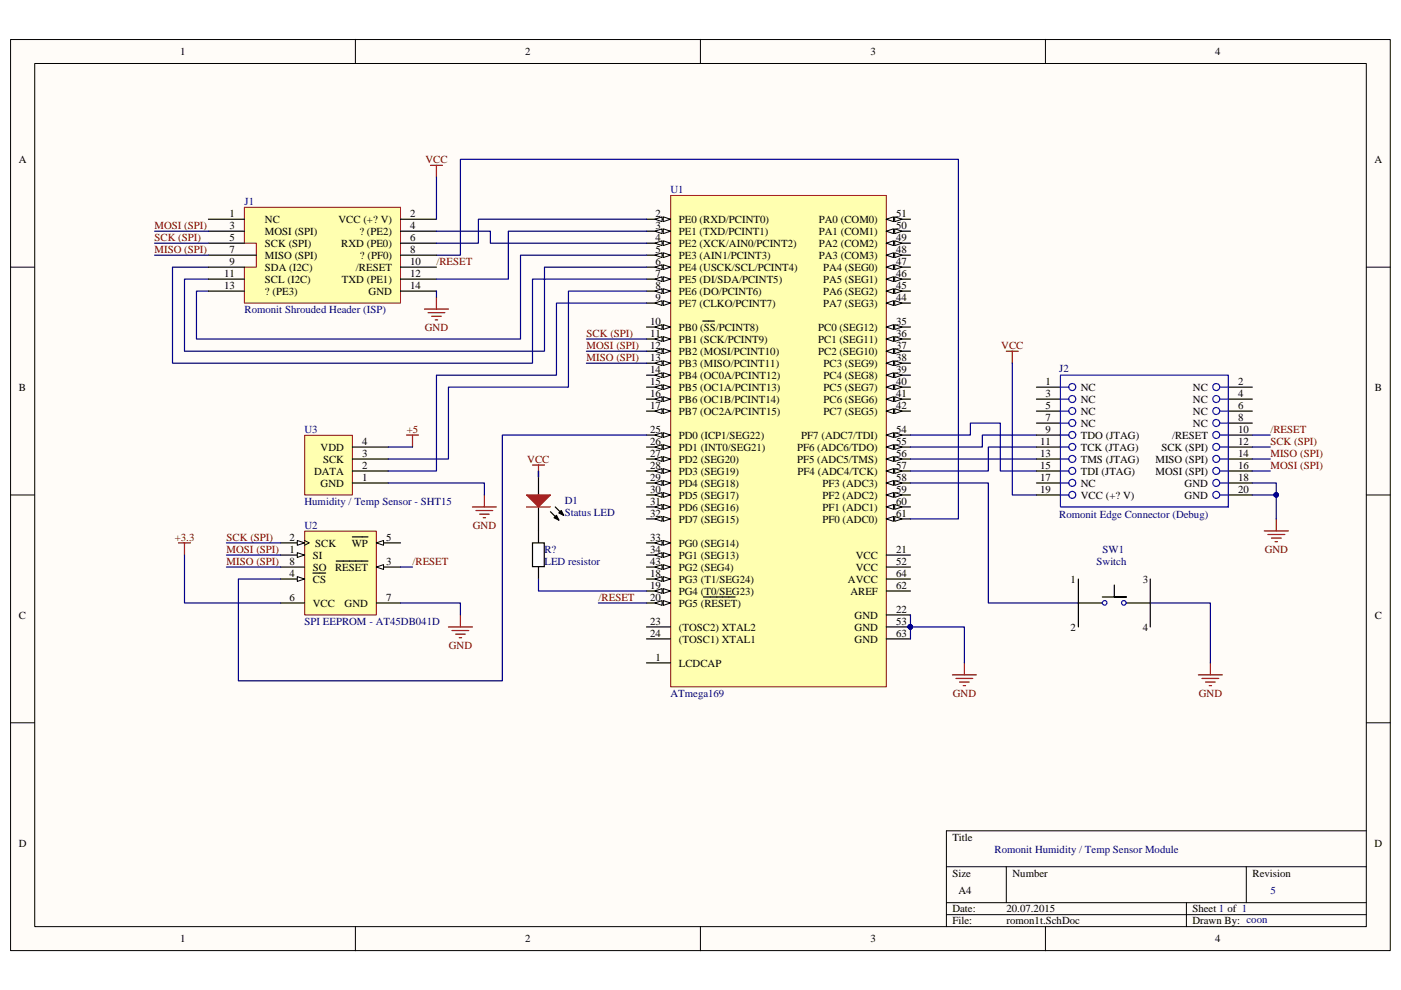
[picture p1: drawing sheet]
<svg xmlns="http://www.w3.org/2000/svg" width="297mm" height="210mm" viewBox="0 0 297 210" stroke-linecap="round" stroke-linejoin="round" font-family="sans-serif">
<path d="M2.3 8.4h292.5v193.1h-292.5z" fill="#fffcf8"/>
<path d="M2.2 8.4h292.6v193.1h-292.6z" fill="none" stroke="#000" stroke-width=".21"/>
<path d="M7.4 13.5h282.3v183h-282.3z" fill="#fffcf8"/>
<g fill="none" stroke="#000" stroke-width=".21">
<path d="M7.4 13.5h282.3v183h-282.3zM75.3 8.3v5.1M148.5 8.3v5.1M221.7 8.3v5.1M2.2 56.6h5.1M289.7 56.6h5.1M2.2 104.9h5.1M289.7 104.9h5.1M2.2 153.2h5.1M289.7 153.2h5.1M289.7 176.1h-89v20.4M75.3 196.5v5.1"/>
<path d="M148.5 196.5v5.1M200.7 183.8h89M200.7 191.4h89M200.7 193.9h89M213.4 183.8v7.6M221.7 196.5v5.1M251.5 191.4v5.1M264.2 183.8v7.6"/>
</g>
<path d="M142.2 41.5h45.7v104.1h-45.7z" fill="#ffffb0"/>
<path d="M142.2 41.4h45.7v104.2h-45.7z" fill="none" stroke="#800000" stroke-width=".21"/>
<path d="M137.1 46.5h5.1M137.1 140.5h5.1" fill="none" stroke="#000" stroke-width=".25"/>
<path d="M140.6 46l1.6 .5-1.6 .5z" fill="#fffcf8"/>
<path d="M140.6 46l1.6 .5-1.6 .5z" fill="none" stroke="#000" stroke-width=".21"/>
<path d="M138.8 46.5l1.6-.5v1z" fill="#fffcf8"/>
<path d="M138.8 46.5l1.6-.5v1z" fill="none" stroke="#000" stroke-width=".21"/>
<path d="M137.1 49h5.1" fill="none" stroke="#000" stroke-width=".25"/>
<path d="M140.6 48.5l1.6 .5-1.6 .5z" fill="#fffcf8"/>
<path d="M140.6 48.5l1.6 .5-1.6 .5z" fill="none" stroke="#000" stroke-width=".21"/>
<path d="M138.8 49l1.6-.5v1z" fill="#fffcf8"/>
<path d="M138.8 49l1.6-.5v1z" fill="none" stroke="#000" stroke-width=".21"/>
<path d="M137.1 51.6h5.1" fill="none" stroke="#000" stroke-width=".25"/>
<path d="M140.6 51.1l1.6 .5-1.6 .5z" fill="#fffcf8"/>
<path d="M140.6 51.1l1.6 .5-1.6 .5z" fill="none" stroke="#000" stroke-width=".21"/>
<path d="M138.8 51.6l1.6-.5v1z" fill="#fffcf8"/>
<path d="M138.8 51.6l1.6-.5v1z" fill="none" stroke="#000" stroke-width=".21"/>
<path d="M137.1 54.1h5.1" fill="none" stroke="#000" stroke-width=".25"/>
<path d="M140.6 53.6l1.6 .5-1.6 .5z" fill="#fffcf8"/>
<path d="M140.6 53.6l1.6 .5-1.6 .5z" fill="none" stroke="#000" stroke-width=".21"/>
<path d="M138.8 54.1l1.6-.5v1z" fill="#fffcf8"/>
<path d="M138.8 54.1l1.6-.5v1z" fill="none" stroke="#000" stroke-width=".21"/>
<path d="M137.1 56.6h5.1" fill="none" stroke="#000" stroke-width=".25"/>
<path d="M140.6 56.1l1.6 .5-1.6 .5z" fill="#fffcf8"/>
<path d="M140.6 56.1l1.6 .5-1.6 .5z" fill="none" stroke="#000" stroke-width=".21"/>
<path d="M138.8 56.6l1.6-.5v1z" fill="#fffcf8"/>
<path d="M138.8 56.6l1.6-.5v1z" fill="none" stroke="#000" stroke-width=".21"/>
<path d="M137.1 59.2h5.1" fill="none" stroke="#000" stroke-width=".25"/>
<path d="M140.6 58.7l1.6 .5-1.6 .5z" fill="#fffcf8"/>
<path d="M140.6 58.7l1.6 .5-1.6 .5z" fill="none" stroke="#000" stroke-width=".21"/>
<path d="M138.8 59.2l1.6-.5v1z" fill="#fffcf8"/>
<path d="M138.8 59.2l1.6-.5v1z" fill="none" stroke="#000" stroke-width=".21"/>
<path d="M137.1 61.7h5.1" fill="none" stroke="#000" stroke-width=".25"/>
<path d="M140.6 61.2l1.6 .5-1.6 .5z" fill="#fffcf8"/>
<path d="M140.6 61.2l1.6 .5-1.6 .5z" fill="none" stroke="#000" stroke-width=".21"/>
<path d="M138.8 61.7l1.6-.5v1z" fill="#fffcf8"/>
<path d="M138.8 61.7l1.6-.5v1z" fill="none" stroke="#000" stroke-width=".21"/>
<path d="M137.1 64.3h5.1" fill="none" stroke="#000" stroke-width=".25"/>
<path d="M140.6 63.8l1.6 .5-1.6 .5z" fill="#fffcf8"/>
<path d="M140.6 63.8l1.6 .5-1.6 .5z" fill="none" stroke="#000" stroke-width=".21"/>
<path d="M138.8 64.3l1.6-.5v1z" fill="#fffcf8"/>
<path d="M138.8 64.3l1.6-.5v1z" fill="none" stroke="#000" stroke-width=".21"/>
<path d="M137.1 69.3h5.1" fill="none" stroke="#000" stroke-width=".25"/>
<path d="M140.6 68.8l1.6 .5-1.6 .5z" fill="#fffcf8"/>
<path d="M140.6 68.8l1.6 .5-1.6 .5z" fill="none" stroke="#000" stroke-width=".21"/>
<path d="M138.8 69.3l1.6-.5v1z" fill="#fffcf8"/>
<path d="M138.8 69.3l1.6-.5v1z" fill="none" stroke="#000" stroke-width=".21"/>
<path d="M137.1 71.9h5.1M149 68.1h2.5" fill="none" stroke="#000" stroke-width=".25"/>
<path d="M140.6 71.4l1.6 .5-1.6 .5z" fill="#fffcf8"/>
<path d="M140.6 71.4l1.6 .5-1.6 .5z" fill="none" stroke="#000" stroke-width=".21"/>
<path d="M138.8 71.9l1.6-.5v1z" fill="#fffcf8"/>
<path d="M138.8 71.9l1.6-.5v1z" fill="none" stroke="#000" stroke-width=".21"/>
<path d="M137.1 74.5h5.1" fill="none" stroke="#000" stroke-width=".25"/>
<path d="M140.6 73.9l1.6 .6-1.6 .5z" fill="#fffcf8"/>
<path d="M140.6 73.9l1.6 .6-1.6 .5z" fill="none" stroke="#000" stroke-width=".21"/>
<path d="M138.8 74.5l1.6-.6v1.1z" fill="#fffcf8"/>
<path d="M138.8 74.5l1.6-.6v1.1z" fill="none" stroke="#000" stroke-width=".21"/>
<path d="M137.1 77h5.1" fill="none" stroke="#000" stroke-width=".25"/>
<path d="M140.6 76.5l1.6 .5-1.6 .5z" fill="#fffcf8"/>
<path d="M140.6 76.5l1.6 .5-1.6 .5z" fill="none" stroke="#000" stroke-width=".21"/>
<path d="M138.8 77l1.6-.5v1z" fill="#fffcf8"/>
<path d="M138.8 77l1.6-.5v1z" fill="none" stroke="#000" stroke-width=".21"/>
<path d="M137.1 79.5h5.1" fill="none" stroke="#000" stroke-width=".25"/>
<path d="M140.6 79l1.6 .5-1.6 .6z" fill="#fffcf8"/>
<path d="M140.6 79l1.6 .5-1.6 .6z" fill="none" stroke="#000" stroke-width=".21"/>
<path d="M138.8 79.5l1.6-.5v1.1z" fill="#fffcf8"/>
<path d="M138.8 79.5l1.6-.5v1.1z" fill="none" stroke="#000" stroke-width=".21"/>
<path d="M137.1 82.1h5.1" fill="none" stroke="#000" stroke-width=".25"/>
<path d="M140.6 81.6l1.6 .5-1.6 .5z" fill="#fffcf8"/>
<path d="M140.6 81.6l1.6 .5-1.6 .5z" fill="none" stroke="#000" stroke-width=".21"/>
<path d="M138.8 82.1l1.6-.5v1z" fill="#fffcf8"/>
<path d="M138.8 82.1l1.6-.5v1z" fill="none" stroke="#000" stroke-width=".21"/>
<path d="M137.1 84.6h5.1" fill="none" stroke="#000" stroke-width=".25"/>
<path d="M140.6 84.1l1.6 .5-1.6 .5z" fill="#fffcf8"/>
<path d="M140.6 84.1l1.6 .5-1.6 .5z" fill="none" stroke="#000" stroke-width=".21"/>
<path d="M138.8 84.6l1.6-.5v1z" fill="#fffcf8"/>
<path d="M138.8 84.6l1.6-.5v1z" fill="none" stroke="#000" stroke-width=".21"/>
<path d="M137.1 87.2h5.1" fill="none" stroke="#000" stroke-width=".25"/>
<path d="M140.6 86.7l1.6 .5-1.6 .5z" fill="#fffcf8"/>
<path d="M140.6 86.7l1.6 .5-1.6 .5z" fill="none" stroke="#000" stroke-width=".21"/>
<path d="M138.8 87.2l1.6-.5v1z" fill="#fffcf8"/>
<path d="M138.8 87.2l1.6-.5v1z" fill="none" stroke="#000" stroke-width=".21"/>
<path d="M137.1 122.8h5.1" fill="none" stroke="#000" stroke-width=".25"/>
<path d="M140.6 122.3l1.6 .5-1.6 .5z" fill="#fffcf8"/>
<path d="M140.6 122.3l1.6 .5-1.6 .5z" fill="none" stroke="#000" stroke-width=".21"/>
<path d="M138.8 122.8l1.6-.5v1z" fill="#fffcf8"/>
<path d="M138.8 122.8l1.6-.5v1z" fill="none" stroke="#000" stroke-width=".21"/>
<path d="M137.1 125.3h5.1" fill="none" stroke="#000" stroke-width=".25"/>
<path d="M140.6 124.8l1.6 .5-1.6 .5z" fill="#fffcf8"/>
<path d="M140.6 124.8l1.6 .5-1.6 .5z" fill="none" stroke="#000" stroke-width=".21"/>
<path d="M138.8 125.3l1.6-.5v1z" fill="#fffcf8"/>
<path d="M138.8 125.3l1.6-.5v1z" fill="none" stroke="#000" stroke-width=".21"/>
<path d="M137.1 127.8h5.1" fill="none" stroke="#000" stroke-width=".25"/>
<path d="M140.6 127.3l1.6 .5-1.6 .6z" fill="#fffcf8"/>
<path d="M140.6 127.3l1.6 .5-1.6 .6z" fill="none" stroke="#000" stroke-width=".21"/>
<path d="M138.8 127.8l1.6-.5v1.1z" fill="#fffcf8"/>
<path d="M138.8 127.8l1.6-.5v1.1z" fill="none" stroke="#000" stroke-width=".21"/>
<path d="M137.1 92.2h5.1M187.9 117.7h5.1M137.1 132.9h5.1M137.1 135.5h5.1M149.1 126.6h6.8M187.9 130.4h5.1" fill="none" stroke="#000" stroke-width=".25"/>
<path d="M140.6 91.7l1.6 .5-1.6 .6z" fill="#fffcf8"/>
<path d="M140.6 91.7l1.6 .5-1.6 .6z" fill="none" stroke="#000" stroke-width=".21"/>
<path d="M138.8 92.2l1.6-.5v1.1z" fill="#fffcf8"/>
<path d="M138.8 92.2l1.6-.5v1.1z" fill="none" stroke="#000" stroke-width=".21"/>
<path d="M137.1 94.8h5.1" fill="none" stroke="#000" stroke-width=".25"/>
<path d="M140.6 94.3l1.6 .5-1.6 .5z" fill="#fffcf8"/>
<path d="M140.6 94.3l1.6 .5-1.6 .5z" fill="none" stroke="#000" stroke-width=".21"/>
<path d="M138.8 94.8l1.6-.5v1z" fill="#fffcf8"/>
<path d="M138.8 94.8l1.6-.5v1z" fill="none" stroke="#000" stroke-width=".21"/>
<path d="M137.1 97.3h5.1" fill="none" stroke="#000" stroke-width=".25"/>
<path d="M140.6 96.8l1.6 .5-1.6 .5z" fill="#fffcf8"/>
<path d="M140.6 96.8l1.6 .5-1.6 .5z" fill="none" stroke="#000" stroke-width=".21"/>
<path d="M138.8 97.3l1.6-.5v1z" fill="#fffcf8"/>
<path d="M138.8 97.3l1.6-.5v1z" fill="none" stroke="#000" stroke-width=".21"/>
<path d="M137.1 99.9h5.1" fill="none" stroke="#000" stroke-width=".25"/>
<path d="M140.6 99.4l1.6 .5-1.6 .5z" fill="#fffcf8"/>
<path d="M140.6 99.4l1.6 .5-1.6 .5z" fill="none" stroke="#000" stroke-width=".21"/>
<path d="M138.8 99.9l1.6-.5v1z" fill="#fffcf8"/>
<path d="M138.8 99.9l1.6-.5v1z" fill="none" stroke="#000" stroke-width=".21"/>
<path d="M137.1 102.4h5.1" fill="none" stroke="#000" stroke-width=".25"/>
<path d="M140.6 101.9l1.6 .5-1.6 .5z" fill="#fffcf8"/>
<path d="M140.6 101.9l1.6 .5-1.6 .5z" fill="none" stroke="#000" stroke-width=".21"/>
<path d="M138.8 102.4l1.6-.5v1z" fill="#fffcf8"/>
<path d="M138.8 102.4l1.6-.5v1z" fill="none" stroke="#000" stroke-width=".21"/>
<path d="M137.1 104.9h5.1" fill="none" stroke="#000" stroke-width=".25"/>
<path d="M140.6 104.4l1.6 .5-1.6 .6z" fill="#fffcf8"/>
<path d="M140.6 104.4l1.6 .5-1.6 .6z" fill="none" stroke="#000" stroke-width=".21"/>
<path d="M138.8 104.9l1.6-.5v1.1z" fill="#fffcf8"/>
<path d="M138.8 104.9l1.6-.5v1.1z" fill="none" stroke="#000" stroke-width=".21"/>
<path d="M137.1 107.5h5.1" fill="none" stroke="#000" stroke-width=".25"/>
<path d="M140.6 107l1.6 .5-1.6 .5z" fill="#fffcf8"/>
<path d="M140.6 107l1.6 .5-1.6 .5z" fill="none" stroke="#000" stroke-width=".21"/>
<path d="M138.8 107.5l1.6-.5v1z" fill="#fffcf8"/>
<path d="M138.8 107.5l1.6-.5v1z" fill="none" stroke="#000" stroke-width=".21"/>
<path d="M137.1 110h5.1" fill="none" stroke="#000" stroke-width=".25"/>
<path d="M140.6 109.5l1.6 .5-1.6 .5z" fill="#fffcf8"/>
<path d="M140.6 109.5l1.6 .5-1.6 .5z" fill="none" stroke="#000" stroke-width=".21"/>
<path d="M138.8 110l1.6-.5v1z" fill="#fffcf8"/>
<path d="M138.8 110l1.6-.5v1z" fill="none" stroke="#000" stroke-width=".21"/>
<path d="M137.1 115.1h5.1" fill="none" stroke="#000" stroke-width=".25"/>
<path d="M140.6 114.6l1.6 .5-1.6 .5z" fill="#fffcf8"/>
<path d="M140.6 114.6l1.6 .5-1.6 .5z" fill="none" stroke="#000" stroke-width=".21"/>
<path d="M138.8 115.1l1.6-.5v1z" fill="#fffcf8"/>
<path d="M138.8 115.1l1.6-.5v1z" fill="none" stroke="#000" stroke-width=".21"/>
<path d="M137.1 117.7h5.1" fill="none" stroke="#000" stroke-width=".25"/>
<path d="M140.6 117.2l1.6 .5-1.6 .5z" fill="#fffcf8"/>
<path d="M140.6 117.2l1.6 .5-1.6 .5z" fill="none" stroke="#000" stroke-width=".21"/>
<path d="M138.8 117.7l1.6-.5v1z" fill="#fffcf8"/>
<path d="M138.8 117.7l1.6-.5v1z" fill="none" stroke="#000" stroke-width=".21"/>
<path d="M187.9 69.3h5.1" fill="none" stroke="#000" stroke-width=".25"/>
<path d="M187.9 69.3l1.5-.5v1z" fill="#fffcf8"/>
<path d="M187.9 69.3l1.5-.5v1z" fill="none" stroke="#000" stroke-width=".21"/>
<path d="M189.7 68.8l1.6 .5-1.6 .5z" fill="#fffcf8"/>
<path d="M189.7 68.8l1.6 .5-1.6 .5z" fill="none" stroke="#000" stroke-width=".21"/>
<path d="M187.9 71.9h5.1" fill="none" stroke="#000" stroke-width=".25"/>
<path d="M187.9 71.9l1.5-.5v1z" fill="#fffcf8"/>
<path d="M187.9 71.9l1.5-.5v1z" fill="none" stroke="#000" stroke-width=".21"/>
<path d="M189.7 71.4l1.6 .5-1.6 .5z" fill="#fffcf8"/>
<path d="M189.7 71.4l1.6 .5-1.6 .5z" fill="none" stroke="#000" stroke-width=".21"/>
<path d="M187.9 74.5h5.1" fill="none" stroke="#000" stroke-width=".25"/>
<path d="M187.9 74.5l1.5-.6v1.1z" fill="#fffcf8"/>
<path d="M187.9 74.5l1.5-.6v1.1z" fill="none" stroke="#000" stroke-width=".21"/>
<path d="M189.7 73.9l1.6 .6-1.6 .5z" fill="#fffcf8"/>
<path d="M189.7 73.9l1.6 .6-1.6 .5z" fill="none" stroke="#000" stroke-width=".21"/>
<path d="M187.9 77h5.1" fill="none" stroke="#000" stroke-width=".25"/>
<path d="M187.9 77l1.5-.5v1z" fill="#fffcf8"/>
<path d="M187.9 77l1.5-.5v1z" fill="none" stroke="#000" stroke-width=".21"/>
<path d="M189.7 76.5l1.6 .5-1.6 .5z" fill="#fffcf8"/>
<path d="M189.7 76.5l1.6 .5-1.6 .5z" fill="none" stroke="#000" stroke-width=".21"/>
<path d="M187.9 79.5h5.1" fill="none" stroke="#000" stroke-width=".25"/>
<path d="M187.9 79.5l1.5-.5v1.1z" fill="#fffcf8"/>
<path d="M187.9 79.5l1.5-.5v1.1z" fill="none" stroke="#000" stroke-width=".21"/>
<path d="M189.7 79l1.6 .5-1.6 .6z" fill="#fffcf8"/>
<path d="M189.7 79l1.6 .5-1.6 .6z" fill="none" stroke="#000" stroke-width=".21"/>
<path d="M187.9 82.1h5.1" fill="none" stroke="#000" stroke-width=".25"/>
<path d="M187.9 82.1l1.5-.5v1z" fill="#fffcf8"/>
<path d="M187.9 82.1l1.5-.5v1z" fill="none" stroke="#000" stroke-width=".21"/>
<path d="M189.7 81.6l1.6 .5-1.6 .5z" fill="#fffcf8"/>
<path d="M189.7 81.6l1.6 .5-1.6 .5z" fill="none" stroke="#000" stroke-width=".21"/>
<path d="M187.9 84.6h5.1" fill="none" stroke="#000" stroke-width=".25"/>
<path d="M187.9 84.6l1.5-.5v1z" fill="#fffcf8"/>
<path d="M187.9 84.6l1.5-.5v1z" fill="none" stroke="#000" stroke-width=".21"/>
<path d="M189.7 84.1l1.6 .5-1.6 .5z" fill="#fffcf8"/>
<path d="M189.7 84.1l1.6 .5-1.6 .5z" fill="none" stroke="#000" stroke-width=".21"/>
<path d="M187.9 87.2h5.1" fill="none" stroke="#000" stroke-width=".25"/>
<path d="M187.9 87.2l1.5-.5v1z" fill="#fffcf8"/>
<path d="M187.9 87.2l1.5-.5v1z" fill="none" stroke="#000" stroke-width=".21"/>
<path d="M189.7 86.7l1.6 .5-1.6 .5z" fill="#fffcf8"/>
<path d="M189.7 86.7l1.6 .5-1.6 .5z" fill="none" stroke="#000" stroke-width=".21"/>
<path d="M137.1 120.2h5.1" fill="none" stroke="#000" stroke-width=".25"/>
<path d="M140.6 119.7l1.6 .5-1.6 .5z" fill="#fffcf8"/>
<path d="M140.6 119.7l1.6 .5-1.6 .5z" fill="none" stroke="#000" stroke-width=".21"/>
<path d="M138.8 120.2l1.6-.5v1z" fill="#fffcf8"/>
<path d="M138.8 120.2l1.6-.5v1z" fill="none" stroke="#000" stroke-width=".21"/>
<path d="M187.9 64.3h5.1" fill="none" stroke="#000" stroke-width=".25"/>
<path d="M187.9 64.3l1.5-.5v1z" fill="#fffcf8"/>
<path d="M187.9 64.3l1.5-.5v1z" fill="none" stroke="#000" stroke-width=".21"/>
<path d="M189.7 63.8l1.6 .5-1.6 .5z" fill="#fffcf8"/>
<path d="M189.7 63.8l1.6 .5-1.6 .5z" fill="none" stroke="#000" stroke-width=".21"/>
<path d="M187.9 61.7h5.1" fill="none" stroke="#000" stroke-width=".25"/>
<path d="M187.9 61.7l1.5-.5v1z" fill="#fffcf8"/>
<path d="M187.9 61.7l1.5-.5v1z" fill="none" stroke="#000" stroke-width=".21"/>
<path d="M189.7 61.2l1.6 .5-1.6 .5z" fill="#fffcf8"/>
<path d="M189.7 61.2l1.6 .5-1.6 .5z" fill="none" stroke="#000" stroke-width=".21"/>
<path d="M187.9 59.2h5.1" fill="none" stroke="#000" stroke-width=".25"/>
<path d="M187.9 59.2l1.5-.5v1z" fill="#fffcf8"/>
<path d="M187.9 59.2l1.5-.5v1z" fill="none" stroke="#000" stroke-width=".21"/>
<path d="M189.7 58.7l1.6 .5-1.6 .5z" fill="#fffcf8"/>
<path d="M189.7 58.7l1.6 .5-1.6 .5z" fill="none" stroke="#000" stroke-width=".21"/>
<path d="M187.9 56.6h5.1" fill="none" stroke="#000" stroke-width=".25"/>
<path d="M187.9 56.6l1.5-.5v1z" fill="#fffcf8"/>
<path d="M187.9 56.6l1.5-.5v1z" fill="none" stroke="#000" stroke-width=".21"/>
<path d="M189.7 56.1l1.6 .5-1.6 .5z" fill="#fffcf8"/>
<path d="M189.7 56.1l1.6 .5-1.6 .5z" fill="none" stroke="#000" stroke-width=".21"/>
<path d="M187.9 54.1h5.1" fill="none" stroke="#000" stroke-width=".25"/>
<path d="M187.9 54.1l1.5-.5v1z" fill="#fffcf8"/>
<path d="M187.9 54.1l1.5-.5v1z" fill="none" stroke="#000" stroke-width=".21"/>
<path d="M189.7 53.6l1.6 .5-1.6 .5z" fill="#fffcf8"/>
<path d="M189.7 53.6l1.6 .5-1.6 .5z" fill="none" stroke="#000" stroke-width=".21"/>
<path d="M187.9 51.6h5.1" fill="none" stroke="#000" stroke-width=".25"/>
<path d="M187.9 51.6l1.5-.5v1z" fill="#fffcf8"/>
<path d="M187.9 51.6l1.5-.5v1z" fill="none" stroke="#000" stroke-width=".21"/>
<path d="M189.7 51.1l1.6 .5-1.6 .5z" fill="#fffcf8"/>
<path d="M189.7 51.1l1.6 .5-1.6 .5z" fill="none" stroke="#000" stroke-width=".21"/>
<path d="M187.9 49h5.1" fill="none" stroke="#000" stroke-width=".25"/>
<path d="M187.9 49l1.5-.5v1z" fill="#fffcf8"/>
<path d="M187.9 49l1.5-.5v1z" fill="none" stroke="#000" stroke-width=".21"/>
<path d="M189.7 48.5l1.6 .5-1.6 .5z" fill="#fffcf8"/>
<path d="M189.7 48.5l1.6 .5-1.6 .5z" fill="none" stroke="#000" stroke-width=".21"/>
<path d="M187.9 46.5h5.1" fill="none" stroke="#000" stroke-width=".25"/>
<path d="M187.9 46.5l1.5-.5v1z" fill="#fffcf8"/>
<path d="M187.9 46.5l1.5-.5v1z" fill="none" stroke="#000" stroke-width=".21"/>
<path d="M189.7 46l1.6 .5-1.6 .5z" fill="#fffcf8"/>
<path d="M189.7 46l1.6 .5-1.6 .5z" fill="none" stroke="#000" stroke-width=".21"/>
<path d="M187.9 120.2h5.1M187.9 132.9h5.1" fill="none" stroke="#000" stroke-width=".25"/>
<circle cx="193" cy="132.9" r=".48" fill="#000080"/>
<circle cx="193" cy="132.9" r=".48" fill="none" stroke="#000080" stroke-width=".21"/>
<path d="M187.9 92.2h5.1" fill="none" stroke="#000" stroke-width=".25"/>
<path d="M187.9 92.2l1.5-.5v1.1z" fill="#fffcf8"/>
<path d="M187.9 92.2l1.5-.5v1.1z" fill="none" stroke="#000" stroke-width=".21"/>
<path d="M189.7 91.7l1.6 .5-1.6 .6z" fill="#fffcf8"/>
<path d="M189.7 91.7l1.6 .5-1.6 .6z" fill="none" stroke="#000" stroke-width=".21"/>
<path d="M187.9 94.8h5.1" fill="none" stroke="#000" stroke-width=".25"/>
<path d="M187.9 94.8l1.5-.5v1z" fill="#fffcf8"/>
<path d="M187.9 94.8l1.5-.5v1z" fill="none" stroke="#000" stroke-width=".21"/>
<path d="M189.7 94.3l1.6 .5-1.6 .5z" fill="#fffcf8"/>
<path d="M189.7 94.3l1.6 .5-1.6 .5z" fill="none" stroke="#000" stroke-width=".21"/>
<path d="M187.9 97.3h5.1" fill="none" stroke="#000" stroke-width=".25"/>
<path d="M187.9 97.3l1.5-.5v1z" fill="#fffcf8"/>
<path d="M187.9 97.3l1.5-.5v1z" fill="none" stroke="#000" stroke-width=".21"/>
<path d="M189.7 96.8l1.6 .5-1.6 .5z" fill="#fffcf8"/>
<path d="M189.7 96.8l1.6 .5-1.6 .5z" fill="none" stroke="#000" stroke-width=".21"/>
<path d="M187.9 99.9h5.1" fill="none" stroke="#000" stroke-width=".25"/>
<path d="M187.9 99.9l1.5-.5v1z" fill="#fffcf8"/>
<path d="M187.9 99.9l1.5-.5v1z" fill="none" stroke="#000" stroke-width=".21"/>
<path d="M189.7 99.4l1.6 .5-1.6 .5z" fill="#fffcf8"/>
<path d="M189.7 99.4l1.6 .5-1.6 .5z" fill="none" stroke="#000" stroke-width=".21"/>
<path d="M187.9 102.4h5.1" fill="none" stroke="#000" stroke-width=".25"/>
<path d="M187.9 102.4l1.5-.5v1z" fill="#fffcf8"/>
<path d="M187.9 102.4l1.5-.5v1z" fill="none" stroke="#000" stroke-width=".21"/>
<path d="M189.7 101.9l1.6 .5-1.6 .5z" fill="#fffcf8"/>
<path d="M189.7 101.9l1.6 .5-1.6 .5z" fill="none" stroke="#000" stroke-width=".21"/>
<path d="M187.9 104.9h5.1" fill="none" stroke="#000" stroke-width=".25"/>
<path d="M187.9 104.9l1.5-.5v1.1z" fill="#fffcf8"/>
<path d="M187.9 104.9l1.5-.5v1.1z" fill="none" stroke="#000" stroke-width=".21"/>
<path d="M189.7 104.4l1.6 .5-1.6 .6z" fill="#fffcf8"/>
<path d="M189.7 104.4l1.6 .5-1.6 .6z" fill="none" stroke="#000" stroke-width=".21"/>
<path d="M187.9 107.5h5.1" fill="none" stroke="#000" stroke-width=".25"/>
<path d="M187.9 107.5l1.5-.5v1z" fill="#fffcf8"/>
<path d="M187.9 107.5l1.5-.5v1z" fill="none" stroke="#000" stroke-width=".21"/>
<path d="M189.7 107l1.6 .5-1.6 .5z" fill="#fffcf8"/>
<path d="M189.7 107l1.6 .5-1.6 .5z" fill="none" stroke="#000" stroke-width=".21"/>
<path d="M187.9 110h5.1" fill="none" stroke="#000" stroke-width=".25"/>
<path d="M187.9 110l1.5-.5v1z" fill="#fffcf8"/>
<path d="M187.9 110l1.5-.5v1z" fill="none" stroke="#000" stroke-width=".21"/>
<path d="M189.7 109.5l1.6 .5-1.6 .5z" fill="#fffcf8"/>
<path d="M189.7 109.5l1.6 .5-1.6 .5z" fill="none" stroke="#000" stroke-width=".21"/>
<path d="M187.9 125.3h5.1M187.9 135.5h5.1M187.9 122.8h5.1" fill="none" stroke="#000" stroke-width=".25"/>
<circle cx="193" cy="132.9" r=".48" fill="#000080"/>
<circle cx="193" cy="132.9" r=".48" fill="none" stroke="#000080" stroke-width=".21"/>
<path d="M64.6 112.6h15.2v17.8h-15.2z" fill="#ffffb0"/>
<path d="M64.6 112.6h15.2v17.8h-15.2z" fill="none" stroke="#800000" stroke-width=".21"/>
<path d="M59.5 115.1h5.1" fill="none" stroke="#000" stroke-width=".25"/>
<path d="M64.6 114.6l1 .5-1 .5" fill="none" stroke="#000" stroke-width=".21"/>
<path d="M63 114.6l1.6 .5-1.6 .5z" fill="#fffcf8"/>
<path d="M63 114.6l1.6 .5-1.6 .5z" fill="none" stroke="#000" stroke-width=".21"/>
<path d="M79.8 120.2h5.1" fill="none" stroke="#000" stroke-width=".25"/>
<path d="M79.8 120.2l1.5-.5v1z" fill="#fffcf8"/>
<path d="M79.8 120.2l1.5-.5v1z" fill="none" stroke="#000" stroke-width=".21"/>
<path d="M71.3 119h6.7M79.8 115.1h5.1" fill="none" stroke="#000" stroke-width=".25"/>
<path d="M79.8 115.1l1.5-.5v1z" fill="#fffcf8"/>
<path d="M79.8 115.1l1.5-.5v1z" fill="none" stroke="#000" stroke-width=".21"/>
<path d="M74.7 113.8h3.3M59.5 122.8h5.1M79.8 127.8h5.1" fill="none" stroke="#000" stroke-width=".25"/>
<path d="M63 122.3l1.6 .5-1.6 .5z" fill="#fffcf8"/>
<path d="M63 122.3l1.6 .5-1.6 .5z" fill="none" stroke="#000" stroke-width=".21"/>
<path d="M59.5 117.7h5.1M66.3 121.5h2.7" fill="none" stroke="#000" stroke-width=".25"/>
<path d="M63 117.2l1.6 .5-1.6 .5z" fill="#fffcf8"/>
<path d="M63 117.2l1.6 .5-1.6 .5z" fill="none" stroke="#000" stroke-width=".21"/>
<path d="M59.5 127.8h5.1M59.5 120.2h5.1" fill="none" stroke="#000" stroke-width=".25"/>
<path d="M64.6 92.3h10.1v12.6h-10.1z" fill="#ffffb0"/>
<path d="M64.6 92.3h10.1v12.6h-10.1z" fill="none" stroke="#800000" stroke-width=".21"/>
<path d="M74.7 99.9h7.6M74.7 97.3h7.6M74.7 94.8h7.6M114.2 99.9v5M74.7 102.4h7.6M114.2 107.5v5.1" fill="none" stroke="#000" stroke-width=".25"/>
<g fill="none" stroke="#800000" stroke-width=".25">
<path d="M91.3 35.1h2.5M92.5 35.1v2.5M90 65.5h5.1M90.8 66.3h3.5M91.5 67.1h2.1M92.3 67.8h.5M92.5 63v2.5M213.4 74.5h2.5M214.6 74.5v2.5M86.2 92.2h2.5M87.5 92.2v2.6M37.8 115.1h2.6"/>
<path d="M39.1 115.1v2.6M100.2 107.5h5M100.9 108.2h3.6M101.7 109h2M102.4 109.8h.6M102.7 104.9v2.6M268.1 112.6h5.1M268.8 113.3h3.6M269.6 114.1h2M270.3 114.9h.5M270.6 110v2.6M95.1 132.9h5.1"/>
<path d="M95.8 133.7h3.6M96.6 134.5h2M97.4 135.2h.5M97.6 130.4v2.5"/>
</g>
<g fill="none" stroke="#000080" stroke-width=".25">
<path d="M44.2 56.6h-7.6v20.4h76.3v-17.8h24.2M92.5 54.1h5.1v-20.3h105.6v76.2h-10.2M137.1 56.6h-21.7v17.9h-76.3v-15.3h5.1M137.1 54.1h-26.7v17.8h-68.7v-10.2h2.5M214.6 77v27.9h5.1M82.3 94.8h5.2M137.1 92.2h-30.6v52.2h-56v-21.6h9M193 92.2h12.7v-2.5h6.4v10.2h7.6M193 97.3h26.7M219.7 92.2h-11.4v2.6h-15.3M219.7 94.8h-10.2v5.1h-16.5M39.1 117.7v10.1h20.4"/>
<path d="M82.3 102.4h20.4v2.5M84.9 127.8h12.7v2.6"/>
</g>
<path d="M111.6 104.9h5.1l-2.5 2.6z" fill="#f00"/>
<path d="M111.6 104.9h5.1l-2.5 2.6zM111.6 107.5h5.1" fill="none" stroke="#f00" stroke-width=".25"/>
<path d="M114.2 112.6v2.5M116.7 108.5l1.8 1.8M117.5 109.8l.5-.5 .5 1zM117.7 107.5l1.8 1.8M118.5 108.8l.5-.6 .5 1.1zM114.2 120.2v2.6" fill="none" stroke="#000" stroke-width=".25"/>
<path d="M117.5 109.8l.5-.5 .5 1zM118.5 108.8l.5-.6 .5 1.1z" fill="#000"/>
<path d="M112.9 115.1h2.5v5h-2.5z" fill-rule="evenodd" fill="#fff"/>
<path d="M112.9 115.1h2.5v5h-2.5z" fill="none" stroke="#000" stroke-width=".25"/>
<path d="M193 102.4h16.5v25.4h19.1M193 130.4v2.5h11.5v7.6" fill="none" stroke="#000080" stroke-width=".25"/>
<path d="M201.9 143.1h5.1M202.7 143.8h3.5M203.5 144.6h2M204.2 145.4h.5M204.5 140.5v2.6" fill="none" stroke="#800000" stroke-width=".25"/>
<circle cx="193" cy="132.9" r=".48" fill="#000080"/>
<circle cx="193" cy="132.9" r=".48" fill="none" stroke="#000080" stroke-width=".21"/>
<path d="M193 132.9v2.6" fill="none" stroke="#000080" stroke-width=".25"/>
<circle cx="193" cy="132.9" r=".48" fill="#000080"/>
<circle cx="193" cy="132.9" r=".48" fill="none" stroke="#000080" stroke-width=".21"/>
<g fill="none" stroke="#000" stroke-width=".25">
<path d="M219.7 82.1h5.1M219.7 84.6h5.1M219.7 87.2h5.1M219.7 89.7h5.1M219.7 92.2h5.1M219.7 94.8h5.1M219.7 97.3h5.1M219.7 99.9h5.1M260.4 82.1h5.1M260.4 84.6h5.1M260.4 87.2h5.1M260.4 89.7h5.1"/>
<path d="M260.4 92.2h5.1M260.4 94.8h5.1M260.4 97.3h5.1M260.4 99.9h5.1M219.7 102.4h5.1M219.7 104.9h5.1M260.4 102.4h5.1M260.4 104.9h5.1"/>
</g>
<g fill="none" stroke="#00f" stroke-width=".25">
<path d="M224.8 79.5h35.6v28h-35.6zM224.8 82.1h1.8M224.8 84.6h1.8M224.8 87.2h1.8M224.8 89.7h1.8M224.8 92.2h1.8M224.8 94.8h1.8M224.8 97.3h1.8M224.8 99.9h1.8M258.7 82.1h1.7M258.7 84.6h1.7M258.7 87.2h1.7"/>
<path d="M258.7 89.7h1.7M258.7 92.2h1.7M258.7 94.8h1.7M258.7 97.3h1.7M258.7 99.9h1.7M224.8 102.4h1.8M224.8 104.9h1.8M258.7 102.4h1.7M258.7 104.9h1.7"/>
<circle cx="227.3" cy="82.1" r=".74"/>
<circle cx="227.3" cy="87.1" r=".74"/>
<circle cx="227.3" cy="89.7" r=".74"/>
<circle cx="227.3" cy="94.8" r=".74"/>
<circle cx="227.3" cy="92.2" r=".74"/>
<circle cx="227.3" cy="97.3" r=".74"/>
<circle cx="227.3" cy="84.6" r=".74"/>
<circle cx="227.3" cy="99.8" r=".74"/>
<circle cx="257.9" cy="82.1" r=".74"/>
<circle cx="257.9" cy="84.6" r=".74"/>
<circle cx="257.9" cy="89.7" r=".74"/>
<circle cx="257.9" cy="92.2" r=".74"/>
<circle cx="257.9" cy="87.1" r=".74"/>
<circle cx="257.9" cy="94.8" r=".74"/>
<circle cx="257.9" cy="97.3" r=".74"/>
<circle cx="257.9" cy="99.8" r=".74"/>
<circle cx="227.3" cy="104.9" r=".74"/>
<circle cx="227.3" cy="102.4" r=".74"/>
<circle cx="257.9" cy="102.4" r=".74"/>
<circle cx="257.9" cy="104.9" r=".74"/>
</g>
<path d="M265.5 104.9h5.1v5.1" fill="none" stroke="#000080" stroke-width=".25"/>
<circle cx="270.6" cy="104.9" r=".48" fill="#000080"/>
<circle cx="270.6" cy="104.9" r=".48" fill="none" stroke="#000080" stroke-width=".21"/>
<path d="M265.5 102.4h5.1v2.5" fill="none" stroke="#000080" stroke-width=".25"/>
<circle cx="270.6" cy="104.9" r=".48" fill="#000080"/>
<circle cx="270.6" cy="104.9" r=".48" fill="none" stroke="#000080" stroke-width=".21"/>
<path d="M51.8 43.9h33.1v20.4h-33.1v-7.7h2.6v-5h-2.6z" fill-rule="evenodd" fill="#ffffb0"/>
<path d="M51.8 43.9h33.1v20.4h-33.1v-7.7h2.6v-5h-2.6z" fill="none" stroke="#800000" stroke-width=".21"/>
<g fill="none" stroke="#000" stroke-width=".25">
<path d="M44.2 46.5h7.6M44.2 49h7.6M44.2 51.6h7.6M44.2 54.1h10.2M44.2 56.6h7.6M44.2 59.2h7.6M84.9 46.5h7.6M84.9 49h7.6M84.9 51.6h7.6M84.9 54.1h7.6M84.9 56.6h7.6M84.9 59.2h7.6"/>
<path d="M44.2 61.7h7.6M84.9 61.7h7.6M228.6 127.8h5.1M228.6 122.8v10.1M236.3 124v2.6h2.5h-5.1M238.8 127.8h5.1M243.9 122.8v10.1"/>
</g>
<g fill="none" stroke="#000080" stroke-width=".25">
<path d="M92.5 37.6v8.9M32.8 49h11.4M32.8 54.1h11.4M32.8 51.6h11.4M92.5 49h11.5v2.6h33.1M137.1 46.5h-35.7v5.1h-8.9M137.1 49h-29.3v10.2h-15.3M92.5 61.7v1.3M124.3 74.5h12.8M124.3 71.9h12.8M124.3 77h12.8M137.1 64.3h-19.1v15.2h-25.5v20.4h-10.2"/>
<path d="M137.1 61.7h-16.6v20.4h-25.4v15.2h-12.8M114.2 99.9v1.2M265.5 99.9h3.8M265.5 94.8h3.8M265.5 97.3h3.8M265.5 92.2h3.8M48 115.1h11.5M48 117.7h11.5M48 120.2h11.5M84.9 120.2h2.6M114.2 122.8v2.5h22.9M126.9 127.8h10.2"/>
<path d="M243.9 127.8h12.7v12.7"/>
</g>
<path d="M112.9 98.6h2.5M114.2 98.6v2.5M254.1 143.1h5.1M254.8 143.8h3.6M255.6 144.6h2M256.4 145.4h.5M256.6 140.5v2.6" fill="none" stroke="#800000" stroke-width=".25"/>
<g fill="none" stroke="#00f" stroke-width=".25">
<circle cx="234.2" cy="127.8" r=".48"/>
<circle cx="238.3" cy="127.8" r=".48"/>
</g>
<g font-size="2.3">
<text x="38.2" y="11.7">1</text>
<text x="111.4" y="11.7">2</text>
<text x="184.5" y="11.7">3</text>
<text x="257.6" y="11.7">4</text>
<text x="4" y="34.5">A</text>
<text x="291.4" y="34.5">A</text>
<text x="48.7" y="46">1</text>
<text x="56.2" y="47.3">NC</text>
<text x="71.8" y="47.3">VCC (+? V)</text>
<text x="86.9" y="46">2</text>
<text x="139" y="46">2</text>
<text x="143.9" y="47.3">PE0 (RXD/PCINT0)</text>
<text x="173.6" y="47.3">PA0 (COM0)</text>
<text x="190" y="46">51</text>
<text x="48.7" y="48.6">3</text>
<text x="48.7" y="51.1">5</text>
<text x="48.7" y="53.6">7</text>
<text x="56.2" y="49.8">MOSI (SPI)</text>
<text x="56.2" y="52.4">SCK (SPI)</text>
<text x="72.3" y="52.4">RXD (PE0)</text>
<text x="76.2" y="49.8">? (PE2)</text>
<text x="86.9" y="53.6">8</text>
<text x="86.9" y="51.1">6</text>
<text x="86.9" y="48.6">4</text>
<text x="139" y="48.6">3</text>
<text x="139" y="51.1">4</text>
<text x="139" y="53.6">5</text>
<text x="143.9" y="49.8">PE1 (TXD/PCINT1)</text>
<text x="143.9" y="52.4">PE2 (XCK/AIN0/PCINT2)</text>
<text x="173.6" y="52.4">PA2 (COM2)</text>
<text x="173.6" y="49.8">PA1 (COM1)</text>
<text x="190" y="53.6">48</text>
<text x="190" y="51.1">49</text>
<text x="190" y="48.6">50</text>
<text x="47.5" y="58.7">11</text>
<text x="48.7" y="56.2">9</text>
<text x="56.2" y="54.9">MISO (SPI)</text>
<text x="56.2" y="57.4">SDA (I2C)</text>
<text x="56.2" y="60">SCL (I2C)</text>
<text x="72.5" y="60">TXD (PE1)</text>
<text x="75.5" y="57.4">/RESET</text>
<text x="76.3" y="54.9">? (PF0)</text>
<text x="86.9" y="56.2">10</text>
<text x="86.9" y="58.7">12</text>
<text x="139" y="56.2">6</text>
<text x="139" y="58.7">7</text>
<text x="143.9" y="54.9">PE3 (AIN1/PCINT3)</text>
<text x="143.9" y="57.4">PE4 (USCK/SCL/PCINT4)</text>
<text x="143.9" y="60">PE5 (DI/SDA/PCINT5)</text>
<text x="173.6" y="54.9">PA3 (COM3)</text>
<text x="174.5" y="60">PA5 (SEG1)</text>
<text x="174.5" y="57.4">PA4 (SEG0)</text>
<text x="190" y="58.7">46</text>
<text x="190" y="56.2">47</text>
<text x="47.5" y="61.3">13</text>
<text x="56.2" y="62.5">? (PE3)</text>
<text x="78.1" y="62.5">GND</text>
<text x="86.9" y="61.3">14</text>
<text x="139" y="61.3">8</text>
<text x="139" y="63.8">9</text>
<text x="143.9" y="62.5">PE6 (DO/PCINT6)</text>
<text x="143.9" y="65.1">PE7 (CLKO/PCINT7)</text>
<text x="174.5" y="65.1">PA7 (SEG3)</text>
<text x="174.5" y="62.5">PA6 (SEG2)</text>
<text x="190" y="63.8">44</text>
<text x="190" y="61.3">45</text>
<text x="137.8" y="68.9">10</text>
<text x="137.8" y="71.4">11</text>
<text x="143.9" y="70.1">PB0 (SS/PCINT8)</text>
<text x="173.5" y="70.1">PC0 (SEG12)</text>
<text x="190" y="68.9">35</text>
<text x="190" y="71.4">36</text>
<text x="137.8" y="74">12</text>
<text x="137.8" y="76.5">13</text>
<text x="143.9" y="72.7">PB1 (SCK/PCINT9)</text>
<text x="143.9" y="75.2">PB2 (MOSI/PCINT10)</text>
<text x="143.9" y="77.8">PB3 (MISO/PCINT11)</text>
<text x="173.5" y="72.7">PC1 (SEG11)</text>
<text x="173.5" y="75.2">PC2 (SEG10)</text>
<text x="174.6" y="77.8">PC3 (SEG9)</text>
<text x="190" y="76.5">38</text>
<text x="190" y="74">37</text>
<text x="4" y="82.8">B</text>
<text x="137.8" y="79">14</text>
<text x="137.8" y="81.6">15</text>
<text x="143.9" y="80.3">PB4 (OC0A/PCINT12)</text>
<text x="143.9" y="82.8">PB5 (OC1A/PCINT13)</text>
<text x="174.6" y="80.3">PC4 (SEG8)</text>
<text x="174.6" y="82.8">PC5 (SEG7)</text>
<text x="190" y="79">39</text>
<text x="190" y="81.6">40</text>
<text x="221.7" y="81.6">1</text>
<text x="229.1" y="82.8">NC</text>
<text x="252.9" y="82.8">NC</text>
<text x="262.5" y="81.6">2</text>
<text x="291.5" y="82.8">B</text>
<text x="137.8" y="84.1">16</text>
<text x="137.8" y="86.7">17</text>
<text x="143.9" y="85.4">PB6 (OC1B/PCINT14)</text>
<text x="143.9" y="88">PB7 (OC2A/PCINT15)</text>
<text x="174.6" y="85.4">PC6 (SEG6)</text>
<text x="174.6" y="88">PC7 (SEG5)</text>
<text x="190" y="84.1">41</text>
<text x="190" y="86.7">42</text>
<text x="221.7" y="84.1">3</text>
<text x="221.7" y="86.7">5</text>
<text x="221.7" y="89.2">7</text>
<text x="229.1" y="85.4">NC</text>
<text x="229.1" y="88">NC</text>
<text x="252.9" y="85.4">NC</text>
<text x="252.9" y="88">NC</text>
<text x="262.5" y="84.1">4</text>
<text x="262.5" y="86.7">6</text>
<text x="262.5" y="89.2">8</text>
<text x="68" y="95.6">VDD</text>
<text x="76.8" y="94.3">4</text>
<text x="137.8" y="91.8">25</text>
<text x="137.8" y="94.3">26</text>
<text x="143.9" y="93">PD0 (ICP1/SEG22)</text>
<text x="143.9" y="95.6">PD1 (INT0/SEG21)</text>
<text x="169" y="95.6">PF6 (ADC6/TDO)</text>
<text x="169.9" y="93">PF7 (ADC7/TDI)</text>
<text x="190" y="91.8">54</text>
<text x="190" y="94.3">55</text>
<text x="220.5" y="94.3">11</text>
<text x="221.7" y="91.8">9</text>
<text x="229.1" y="90.5">NC</text>
<text x="229.1" y="93">TDO (JTAG)</text>
<text x="229.1" y="95.6">TCK (JTAG)</text>
<text x="246.2" y="95.6">SCK (SPI)</text>
<text x="248.5" y="93">/RESET</text>
<text x="252.9" y="90.5">NC</text>
<text x="262.5" y="91.8">10</text>
<text x="262.5" y="94.3">12</text>
<text x="66.6" y="100.7">DATA</text>
<text x="68.5" y="98.1">SCK</text>
<text x="76.8" y="99.4">2</text>
<text x="76.8" y="96.9">3</text>
<text x="76.8" y="101.9">1</text>
<text x="137.8" y="96.9">27</text>
<text x="137.8" y="99.4">28</text>
<text x="137.8" y="101.9">29</text>
<text x="143.9" y="98.1">PD2 (SEG20)</text>
<text x="143.9" y="100.7">PD3 (SEG19)</text>
<text x="169" y="98.1">PF5 (ADC5/TMS)</text>
<text x="169.1" y="100.7">PF4 (ADC4/TCK)</text>
<text x="190" y="99.4">57</text>
<text x="190" y="96.9">56</text>
<text x="190" y="101.9">58</text>
<text x="220.5" y="96.9">13</text>
<text x="220.5" y="99.4">15</text>
<text x="220.5" y="101.9">17</text>
<text x="229.1" y="98.1">TMS (JTAG)</text>
<text x="229.1" y="100.7">TDI (JTAG)</text>
<text x="245" y="98.1">MISO (SPI)</text>
<text x="245" y="100.7">MOSI (SPI)</text>
<text x="262.5" y="101.9">18</text>
<text x="262.5" y="96.9">14</text>
<text x="262.5" y="99.4">16</text>
<text x="68" y="103.2">GND</text>
<text x="137.8" y="104.5">30</text>
<text x="137.8" y="107">31</text>
<text x="143.9" y="103.2">PD4 (SEG18)</text>
<text x="143.9" y="105.7">PD5 (SEG17)</text>
<text x="174.4" y="103.2">PF3 (ADC3)</text>
<text x="174.4" y="105.7">PF2 (ADC2)</text>
<text x="190" y="104.5">59</text>
<text x="190" y="107">60</text>
<text x="220.5" y="104.5">19</text>
<text x="229.1" y="103.2">NC</text>
<text x="229.1" y="105.7">VCC (+? V)</text>
<text x="251.2" y="103.2">GND</text>
<text x="251.2" y="105.7">GND</text>
<text x="262.5" y="104.5">20</text>
<text x="137.8" y="109.6">32</text>
<text x="143.9" y="108.3">PD6 (SEG16)</text>
<text x="143.9" y="110.8">PD7 (SEG15)</text>
<text x="174.4" y="108.3">PF1 (ADC1)</text>
<text x="174.4" y="110.8">PF0 (ADC0)</text>
<text x="190" y="109.6">61</text>
<text x="61.4" y="114.6">2</text>
<text x="61.4" y="117.2">1</text>
<text x="61.4" y="119.7">8</text>
<text x="66.3" y="118.4">SI</text>
<text x="66.8" y="115.9">SCK</text>
<text x="74.6" y="115.9">WP</text>
<text x="81.9" y="119.7">3</text>
<text x="81.9" y="114.6">5</text>
<text x="137.8" y="114.6">33</text>
<text x="137.8" y="117.2">34</text>
<text x="137.8" y="119.7">43</text>
<text x="143.9" y="115.9">PG0 (SEG14)</text>
<text x="143.9" y="118.4">PG1 (SEG13)</text>
<text x="181.4" y="118.4">VCC</text>
<text x="190" y="117.2">21</text>
<text x="190" y="119.7">52</text>
<text x="61.4" y="122.3">4</text>
<text x="66.3" y="123.5">CS</text>
<text x="66.3" y="121">SO</text>
<text x="71" y="121">RESET</text>
<text x="137.8" y="122.3">18</text>
<text x="137.8" y="124.8">19</text>
<text x="143.9" y="123.5">PG3 (T1/SEG24)</text>
<text x="143.9" y="121">PG2 (SEG4)</text>
<text x="179.8" y="123.5">AVCC</text>
<text x="181.4" y="121">VCC</text>
<text x="190" y="122.3">64</text>
<text x="190" y="124.8">62</text>
<text x="227" y="123.5">1</text>
<text x="242.3" y="123.5">3</text>
<text x="4" y="131.2">C</text>
<text x="61.4" y="127.4">6</text>
<text x="66.3" y="128.7">VCC</text>
<text x="73.1" y="128.7">GND</text>
<text x="81.9" y="127.4">7</text>
<text x="137.8" y="127.4">20</text>
<text x="143.9" y="126.1">PG4 (T0/SEG23)</text>
<text x="143.9" y="128.7">PG5 (RESET)</text>
<text x="180.3" y="126.1">AREF</text>
<text x="181.2" y="131.2">GND</text>
<text x="190" y="129.9">22</text>
<text x="291.5" y="131.2">C</text>
<text x="137.8" y="132.5">23</text>
<text x="137.8" y="135">24</text>
<text x="143.9" y="133.7">(TOSC2) XTAL2</text>
<text x="143.9" y="136.3">(TOSC1) XTAL1</text>
<text x="181.2" y="133.7">GND</text>
<text x="181.2" y="136.3">GND</text>
<text x="190" y="132.5">53</text>
<text x="190" y="135">63</text>
<text x="227" y="133.7">2</text>
<text x="242.3" y="133.7">4</text>
<text x="139" y="140.1">1</text>
<text x="143.9" y="141.4">LCDCAP</text>
<text x="4" y="179.5">D</text>
<text x="201.9" y="178.2">Title</text>
<text x="291.4" y="179.5">D</text>
<text x="201.9" y="185.8">Size</text>
<text x="214.7" y="185.8">Number</text>
<text x="265.6" y="185.8">Revision</text>
<text x="203.2" y="189.7">A4</text>
<text x="201.9" y="193.5">Date:</text>
<text x="201.9" y="196">File:</text>
<text x="213.4" y="196">romon1t.SchDoc</text>
<text x="213.4" y="193.5">20.07.2015</text>
<text x="252.8" y="196">Drawn By: coon</text>
<text x="252.8" y="193.5">Sheet 1 of 1</text>
<text x="38.2" y="199.8">1</text>
<text x="111.4" y="199.8">2</text>
<text x="184.5" y="199.8">3</text>
<text x="257.6" y="199.8">4</text>
</g>
<g font-size="2.3" fill="#800000">
<text x="90.2" y="34.5">VCC</text>
<text x="32.8" y="53.6">MISO (SPI)</text>
<text x="32.8" y="48.6">MOSI (SPI)</text>
<text x="32.8" y="51.1">SCK (SPI)</text>
<text x="92.5" y="56.2">/RESET</text>
<text x="90.1" y="70.1">GND</text>
<text x="124.4" y="71.4">SCK (SPI)</text>
<text x="124.4" y="74">MOSI (SPI)</text>
<text x="124.4" y="76.5">MISO (SPI)</text>
<text x="212.3" y="74">VCC</text>
<text x="86.2" y="91.8">+5</text>
<text x="269.4" y="94.3">SCK (SPI)</text>
<text x="269.4" y="91.8">/RESET</text>
<text x="111.8" y="98.1">VCC</text>
<text x="269.4" y="96.9">MISO (SPI)</text>
<text x="269.4" y="99.4">MOSI (SPI)</text>
<text x="100.2" y="112.1">GND</text>
<text x="37" y="114.6">+3.3</text>
<text x="48" y="119.7">MISO (SPI)</text>
<text x="48" y="117.2">MOSI (SPI)</text>
<text x="48" y="114.6">SCK (SPI)</text>
<text x="87.5" y="119.7">/RESET</text>
<text x="268.1" y="117.2">GND</text>
<text x="126.9" y="127.4">/RESET</text>
<text x="95.2" y="137.5">GND</text>
<text x="202" y="147.7">GND</text>
<text x="254.2" y="147.7">GND</text>
</g>
<g font-size="2.3" fill="#000080">
<text x="142.2" y="40.9">U1</text>
<text x="51.9" y="43.5">J1</text>
<text x="51.9" y="66.3">Romonit Shrouded Header (ISP)</text>
<text x="224.6" y="78.8">J2</text>
<text x="64.6" y="91.8">U3</text>
<text x="64.6" y="107">Humidity / Temp Sensor - SHT15</text>
<text x="119.8" y="106.8">D1</text>
<text x="64.6" y="112.1">U2</text>
<text x="119.8" y="109.3">Status LED</text>
<text x="224.6" y="109.8">Romonit Edge Connector (Debug)</text>
<text x="115.4" y="117.2">R?</text>
<text x="115.4" y="119.7">LED resistor</text>
<text x="232.5" y="119.7">Switch</text>
<text x="233.8" y="117.2">SW1</text>
<text x="64.6" y="132.5">SPI EEPROM - AT45DB041D</text>
<text x="142.2" y="147.7">ATmega169</text>
<text x="210.9" y="180.8">Romonit Humidity / Temp Sensor Module</text>
<text x="269.4" y="189.7">5</text>
</g>
</svg>
